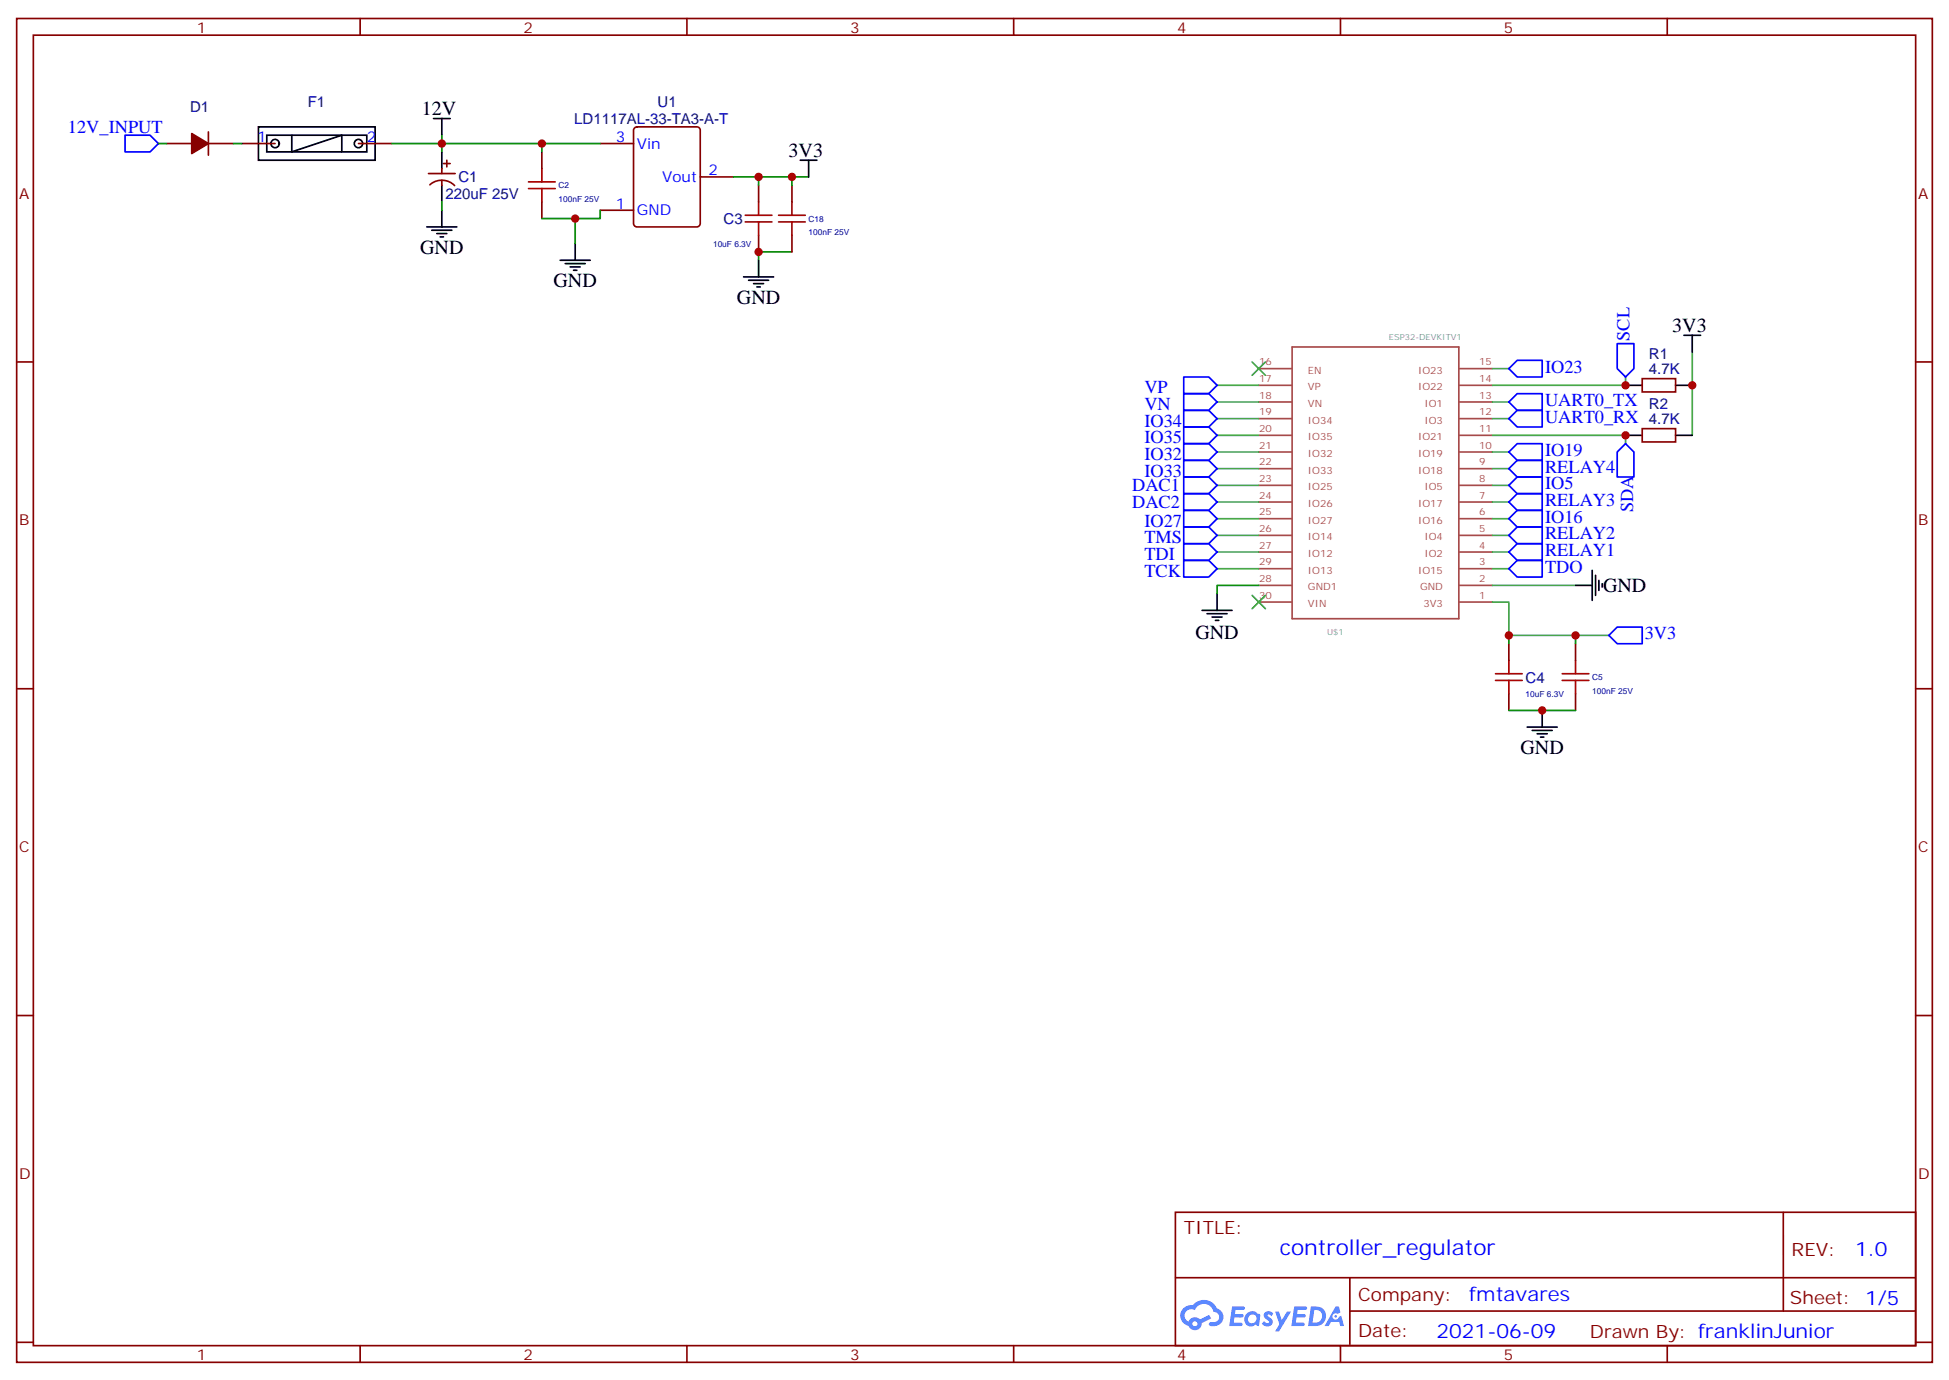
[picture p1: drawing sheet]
<svg xmlns="http://www.w3.org/2000/svg" width="412mm" height="292mm" viewBox="0 0 412 292" stroke-linecap="round" stroke-linejoin="round" font-family="sans-serif">
<g fill="none" stroke="#a64a4a" stroke-width=".35">
<path d="M266.3 78h7M273.4 73.4h35.3v57.5h-35.3zM308.8 78h6.9M266.3 99.2h7M266.3 95.6h7M266.3 92.1h7M266.3 88.6h7M266.3 85.1h7M266.3 81.5h7M308.8 99.2h6.9M308.8 95.6h6.9M308.8 92.1h6.9"/>
<path d="M308.8 88.6h6.9M308.8 85.1h6.9M308.8 81.5h6.9M266.3 116.8h7M266.3 113.3h7M266.3 109.7h7M266.3 106.2h7M266.3 102.7h7M308.8 116.8h6.9M308.8 113.3h6.9M308.8 109.7h6.9M308.8 106.2h6.9"/>
<path d="M308.8 102.7h6.9M266.3 127.4h7M266.3 123.9h7M266.3 120.3h7M308.8 127.4h6.9M308.8 123.9h6.9M308.8 120.3h6.9"/>
</g>
<g fill="none" stroke="#4aa64a" stroke-width=".35">
<path d="M315.7 78h3.6M344 79.8v1.7h-28.3M358.1 74.5v17.6M257.5 88.6h8.8M257.5 85.1h8.8M257.5 99.2h8.8M257.5 95.6h8.8M257.5 92.1h8.8M257.5 81.5h8.8M315.7 92.1h28.3v1.8M315.7 85.1h3.6M315.7 88.6h3.6"/>
<path d="M315.7 99.2h3.6M315.7 95.6h3.6M257.5 116.8h8.8M257.5 113.3h8.8M257.5 109.7h8.8M257.5 102.7h8.8M257.5 106.2h8.8M315.7 116.8h3.6M315.7 113.3h3.6M315.7 102.7h3.6M315.7 109.7h3.6M315.7 106.2h3.6"/>
<path d="M257.5 120.3h8.8M315.7 127.4h3.6v7h21.1M315.7 123.9h17.7M315.7 120.3h3.6"/>
</g>
<g fill="none" stroke="#000" stroke-width=".35">
<path d="M54.7 26.8h24.7v7.1h-24.7zM56.4 28.6h21.2v3.5h-21.2zM61.7 28.6v3.5l10.6-3.5v3.5M91.7 25.1h3.5M93.5 25.1v3.5M93.5 32.1v3.6M93.5 39.2v3.5M169.3 33.9h3.6M171.1 33.9v3.5M90.3 48h6.4M91.4 48.7h4.2M92.4 49.4h2.1"/>
<path d="M93.1 50.1h.7M93.5 44.5v3.5M118.5 55.1h6.4M119.6 55.8h4.2M120.6 56.5h2.2M121.4 57.2h.7M121.7 51.5v3.6M157.3 58.6h6.4M158.4 59.3h4.2M160.5 55.1v3.5M159.5 60h2.1M160.2 60.7h.7"/>
<path d="M356.3 70.9h3.5M358.1 70.9v3.6M344 81.5h3.5M344 92.1h3.5M354.5 81.5h3.6M354.5 92.1h3.6M254.4 129.2h6.3M255.4 129.9h4.2M256.5 130.6h2.1M257.2 131.3h.7M257.5 125.6v3.6M333.4 123.9h3.5"/>
<path d="M336.9 120.7v6.3M337.6 121.7v4.3M338.3 122.8v2.1M339 123.5v.7M323.1 153.8h6.4M324.2 154.6h4.2M325.3 155.3h2.1M326 156h.7M326.3 150.3v3.5"/>
<circle cx="58.2" cy="30.4" r=".88"/>
<circle cx="75.8" cy="30.4" r=".88"/>
</g>
<g fill="none" stroke="#870000" stroke-width=".35">
<path d="M3.5 3.9h405.4v284.4h-405.4zM7.1 7.4h398.2v277.3h-398.2zM76.2 3.9v3.5M145.3 3.9v3.5M214.5 3.9v3.5M283.6 3.9v3.5M352.8 3.9v3.5M35.3 30.4h5.3M44.1 30.4h5.3M44.1 27.9v4.9M51.2 30.4h7M75.8 30.4h7.1"/>
<path d="M90.7 36.7h5.6M90.9 39.1a3.8 3.8 0 0 1 5.3 .2M93.5 35.7v1M93.5 38.1v1.1M93.8 34.6h1.4M94.5 33.9v1.4M114.7 32.1v3.6M127 30.4h7.1M134.3 27.1l.5-.3h12.7a.71 .71 0 0 1 .7 .8v19.7a.76 .76 0 0 1-.7 .7h-12.7a.76 .76 0 0 1-.7-.7v-19.7zM148.2 37.4h7M160.5 39.2v3.5M167.6 39.2v3.5"/>
<path d="M114.7 42.7v3.5M127 44.5h7.1M160.5 49.8v3.5M167.6 49.8v3.5M3.5 76.6h3.6M405.3 76.6h3.6M347.5 80.1h7v2.8h-7zM347.5 90.7h7v2.8h-7zM319.3 136.2v3.5M333.4 136.2v3.5M3.5 145.7h3.6M319.3 146.8v3.5"/>
<path d="M333.4 146.8v3.5M405.3 145.7h3.6M3.5 214.9h3.6M405.3 214.9h3.6M248.7 256.5h156.6v28.2h-156.6zM377.3 256.5v20.9M248.7 270.4h156.5M285.6 277.4h119.6M285.6 270.4v14.1M3.5 284h3.6M76.2 284.7v3.6M145.3 284.7v3.6"/>
<path d="M214.5 284.7v3.6M283.6 284.7v3.6M352.8 284.7v3.6M405.3 284h3.6"/>
</g>
<path d="M40.6 28.3l3.5 2.1-3.5 2.1z" fill="#870000" stroke="#870000" stroke-width=".35"/>
<g fill="none" stroke="#00f" stroke-width=".35">
<path d="M26.5 28.6h5.2l1.8 1.8-1.8 1.7h-5.2zM250.5 79.8h5.3l1.7 1.7-1.7 1.8h-5.3zM319.3 78l1.7-1.8h5.3v3.6h-5.3zM342.2 72.7h3.5v5.3l-1.7 1.8-1.8-1.8zM250.5 83.3h5.3l1.7 1.8-1.7 1.7h-5.3zM250.5 86.8h5.3l1.7 1.8-1.7 1.7h-5.3zM250.5 90.3h5.3l1.7 1.8-1.7 1.8h-5.3zM250.5 93.9h5.3l1.7 1.7-1.7 1.8h-5.3zM250.5 97.4h5.3l1.7 1.8-1.7 1.7h-5.3zM319.3 85.1l1.7-1.8h5.3v3.5h-5.3zM319.3 88.6l1.7-1.8h5.3v3.5h-5.3zM319.3 95.6l1.7-1.7h5.3v3.5h-5.3z"/>
<path d="M319.3 99.2l1.7-1.8h5.3v3.5h-5.3zM344 93.9l1.7 1.7v5.3h-3.5v-5.3zM250.5 100.9h5.3l1.7 1.8-1.7 1.8h-5.3zM250.5 104.5h5.3l1.7 1.7-1.7 1.8h-5.3zM250.5 108h5.3l1.7 1.7-1.7 1.8h-5.3zM250.5 111.5h5.3l1.7 1.8-1.7 1.7h-5.3zM250.5 115h5.3l1.7 1.8-1.7 1.8h-5.3zM250.5 118.6h5.3l1.7 1.7-1.7 1.8h-5.3zM319.3 116.8l1.7-1.8h5.3v3.6h-5.3zM319.3 113.3l1.7-1.8h5.3v3.5h-5.3zM319.3 106.2l1.7-1.7h5.3v3.5h-5.3zM319.3 102.7l1.7-1.8h5.3v3.6h-5.3z"/>
<path d="M319.3 109.7l1.7-1.7h5.3v3.5h-5.3zM319.3 120.3l1.7-1.7h5.3v3.5h-5.3zM342.2 132.7h5.3v3.5h-5.3l-1.8-1.8z"/>
</g>
<g fill="none" stroke="#008700" stroke-width=".35">
<path d="M33.5 30.4h1.8M49.4 30.4h1.8M82.9 30.4h31.8v1.7M93.5 28.6v3.5M114.7 30.4h12.3M155.2 37.4h15.9M160.5 37.4v1.8M167.6 37.4v1.8M93.5 42.7v1.8M114.7 46.2h7v5.3M127 44.5v1.7h-5.3M167.6 53.3h-7.1v1.8"/>
<path d="M266.3 123.9h-8.8v1.7M319.3 134.4v1.8M333.4 134.4v1.8M319.3 150.3h14.1"/>
</g>
<g fill="none" stroke="#a10000" stroke-width=".35">
<path d="M111.8 39.9h5.7M111.8 38.5h5.7M114.7 35.7v2.8M114.7 39.9v2.8M157.7 47h5.6M157.7 45.5h5.6M160.5 42.7v2.8M160.5 47v2.8M164.7 47h5.7M164.7 45.5h5.7M167.6 42.7v2.8M167.6 47v2.8"/>
<path d="M319.3 139.7v2.9M333.4 139.7v2.9M316.4 144h5.7M316.4 142.6h5.7M319.3 144v2.8M330.6 144h5.6M330.6 142.6h5.6M333.4 144v2.8"/>
</g>
<path d="M264.9 76.6l2.9 2.8M267.8 76.6l-2.9 2.8M264.9 126l2.9 2.8M267.8 126l-2.9 2.8" fill="none" stroke="#3c3" stroke-width=".35"/>
<g fill="#5487ff">
<path d="M267.7 277.7a1.22 1.22 0 0 1 1.7 .2l-.4 .6a.47 .47 0 0 0-.3-.4 .47 .47 0 0 0-.5 .2v.1a1.55 1.55 0 0 1 1.1 1.5 1.34 1.34 0 0 1-2.3 .2l.5-.6 .7 .5a.29 .29 0 0 0 .3-.3 .29 .29 0 0 0-.2-.3 1.04 1.04 0 0 1-.6-1.7z"/>
<path d="M260.7 276.4h2.1a.43 .43 0 0 1 .5 .1 .43 .43 0 0 1 .1 .5l-.3 .2h-1.7l-.1 .8h1.5a.37 .37 0 0 1 .3 .4 .37 .37 0 0 1-.3 .4h-1.6l-.2 1.1h1.3a.43 .43 0 0 1 .5 0 .43 .43 0 0 1 .1 .5l-.3 .2h-2.5z"/>
<path d="M273.8 276.4h2.2a.43 .43 0 0 1 .4 .1 .43 .43 0 0 1 .1 .5l-.3 .2h-1.6l-.2 .8h1.6a.37 .37 0 0 1 .3 .4 .37 .37 0 0 1-.4 .4h-1.6l-.1 1.1h1.3a.43 .43 0 0 1 .4 0 .43 .43 0 0 1 .1 .5l-.3 .2h-2.4z"/>
<path d="M282.6 276.4h.7l.3 1.3-.6 .3a.69 .69 0 0 0-1 .3 .69 .69 0 0 0 .4 .9 .69 .69 0 0 0 .9-.6l.5-.2 .6 2.2h-.8l-.2-.9h-1.8l-.5 .9h-.8z"/>
<path d="M269.8 277.5h.8l.6 1.8 1.1-1.8h.9l-2.6 4.2h-.8l.9-1.5z"/>
<path d="M277.4 276.4l-.6 4.2h1.3a2.11 2.11 0 0 0 2.5-2.1 2.11 2.11 0 0 0-2.5-2.1zM278.1 277.2a1.39 1.39 0 0 1 1.7 1.4 1.39 1.39 0 0 1-1.8 1.3h-.3z"/>
<path d="M263.7 278.1a1.47 1.47 0 0 0-.1 2.1 1.47 1.47 0 0 0 2.1 .1l.7 .3 .3-2.3-.2-.3h-.4a1.49 1.49 0 0 0-2.4 .1zM264.4 278.4a.92 .92 0 0 1 1.5 .5 .92 .92 0 0 1-1.3 1.1 .9 .9 0 0 1-.2-1.6z"/>
<path d="M250.4 276.8a2.18 2.18 0 0 0 1.1 3.7 1.44 1.44 0 0 0 1.6 .9 1.44 1.44 0 0 0 1.2-1.4l2-1-.5-.8-1.9 1a1.47 1.47 0 0 0-2.4 .4 1.39 1.39 0 0 1-.7-1.9 1.39 1.39 0 0 1 2-.5 2.08 2.08 0 0 1 2.2-1.3 2.08 2.08 0 0 1 1.8 1.7 1.07 1.07 0 0 1 1.2 1 1.07 1.07 0 0 1-1 1.1h-.7a.43 .43 0 0 0-.5 .4 .43 .43 0 0 0 .4 .5 2 2 0 0 0 2.4-1 2 2 0 0 0-.7-2.6l-.4-.2a2.98 2.98 0 0 0-5.1-.6l-1.1 .1zM252.3 280.1a.55 .55 0 0 1 1.1 0 .55 .55 0 0 1-1.1 0z"/>
<circle cx="282.6" cy="278.5" r=".26"/>
</g>
<g fill="#c00">
<circle cx="114.7" cy="30.4" r=".88"/>
<circle cx="121.7" cy="46.2" r=".88"/>
<circle cx="160.5" cy="37.4" r=".88"/>
<circle cx="319.3" cy="134.4" r=".88"/>
<circle cx="333.4" cy="134.4" r=".88"/>
<circle cx="326.3" cy="150.3" r=".88"/>
<circle cx="93.5" cy="30.4" r=".88"/>
<circle cx="358.1" cy="81.5" r=".88"/>
<circle cx="344" cy="81.5" r=".88"/>
<circle cx="344" cy="92.1" r=".88"/>
<circle cx="167.6" cy="37.4" r=".88"/>
<circle cx="160.5" cy="53.3" r=".88"/>
</g>
<text font-size="4.6" fill="#00f" x="270.8" y="265.5">controller_regulator</text>
<g font-size="4.2">
<text x="89.3" y="24.4">12V</text>
<text x="166.9" y="33.2">3V3</text>
<text x="88.9" y="53.7">GND</text>
<text x="117.1" y="60.7">GND</text>
<text x="155.9" y="64.2">GND</text>
<text x="353.8" y="70.2">3V3</text>
<text x="339.2" y="125.3">GND</text>
<text x="252.9" y="135.2">GND</text>
<text x="321.7" y="159.5">GND</text>
</g>
<g font-size="4.2" fill="#00f">
<text x="392.5" y="265.8">1.0</text>
<text x="310.9" y="275.3">fmtavares</text>
<text x="304" y="283.1">2021-06-09</text>
</g>
<g font-size="3.9" fill="#00f">
<text x="14.4" y="28.1">12V_INPUT</text>
<text x="344.8" y="72.1" transform="rotate(-90 344.8 72.1)">SCL</text>
<text x="242.1" y="83.2">VP</text>
<text x="326.9" y="78.9">IO23</text>
<text x="242.1" y="86.7">VN</text>
<text x="326.9" y="85.9">UART0_TX</text>
<text x="326.9" y="89.4">UART0_RX</text>
<text x="242.1" y="90.3">IO34</text>
<text x="242.1" y="93.8">IO35</text>
<text x="242.1" y="97.3">IO32</text>
<text x="242.1" y="100.8">IO33</text>
<text x="326.9" y="96.5">IO19</text>
<text x="326.9" y="100">RELAY4</text>
<text x="239.6" y="104">DAC1</text>
<text x="239.6" y="107.5">DAC2</text>
<text x="326.9" y="107.1">RELAY3</text>
<text x="326.9" y="103.6">IO5</text>
<text x="242.1" y="111.4">IO27</text>
<text x="326.9" y="110.6">IO16</text>
<text x="345.6" y="108.4" transform="rotate(-90 345.6 108.4)">SDA</text>
<text x="242.1" y="115">TMS</text>
<text x="242.1" y="118.5">TDI</text>
<text x="326.9" y="117.7">RELAY1</text>
<text x="326.9" y="114.1">RELAY2</text>
<text x="242.1" y="122">TCK</text>
<text x="326.9" y="121.2">TDO</text>
<text x="348" y="135.2">3V3</text>
</g>
<g font-size="3.9" fill="#800">
<text x="250.5" y="261.1">TITLE:</text>
<text x="379.1" y="265.8">REV:</text>
<text x="287.4" y="275.3">Company:</text>
<text x="378.7" y="275.9">Sheet: 1/5</text>
<text x="287.4" y="283">Date:</text>
<text x="336.4" y="283.1">Drawn By: franklinJunior</text>
</g>
<g font-size="3.2" fill="#800">
<text x="41.6" y="6.9">1</text>
<text x="110.8" y="6.9">2</text>
<text x="179.9" y="6.9">3</text>
<text x="249.1" y="6.9">4</text>
<text x="318.2" y="6.9">5</text>
<text x="4.1" y="42">A</text>
<text x="405.9" y="42">A</text>
<text x="4.1" y="111.2">B</text>
<text x="405.9" y="111.2">B</text>
<text x="4.1" y="180.3">C</text>
<text x="405.9" y="180.3">C</text>
<text x="4.1" y="249.4">D</text>
<text x="405.9" y="249.4">D</text>
<text x="41.6" y="287.7">1</text>
<text x="110.8" y="287.7">2</text>
<text x="179.9" y="287.7">3</text>
<text x="249.1" y="287.7">4</text>
<text x="318.2" y="287.7">5</text>
</g>
<g font-size="3.2" fill="#000080">
<text x="40.2" y="23.7">D1</text>
<text x="65.1" y="22.5">F1</text>
<text x="139.2" y="22.5">U1</text>
<text x="121.5" y="26.2">LD1117AL-33-TA3-A-T</text>
<text x="97" y="38.6">C1</text>
<text x="94.2" y="42.1">220uF 25V</text>
<text x="153.1" y="47.4">C3</text>
<text x="348.9" y="75.9">R1</text>
<text x="348.9" y="79.1">4.7K</text>
<text x="348.9" y="89.6">4.7K</text>
<text x="348.9" y="86.5">R2</text>
<text x="322.8" y="144.5">C4</text>
</g>
<g font-size="3.2" fill="#00f">
<text x="54.4" y="30">1</text>
<text x="77.6" y="30">2</text>
<text x="130.3" y="30">3</text>
<text x="134.8" y="31.4">Vin</text>
<text x="140.1" y="38.5">Vout</text>
<text x="149.9" y="37.1">2</text>
<text x="130.3" y="44.1">1</text>
<text x="134.8" y="45.5">GND</text>
</g>
<g font-size="2.1" fill="#a54b4b">
<text x="266.4" y="77.3">16</text>
<text x="313" y="77.3">15</text>
<text x="266.4" y="80.8">17</text>
<text x="276.8" y="79">EN</text>
<text x="276.8" y="82.6">VP</text>
<text x="300.1" y="82.6">IO22</text>
<text x="300.1" y="79">IO23</text>
<text x="313" y="80.8">14</text>
<text x="266.4" y="84.4">18</text>
<text x="266.4" y="87.9">19</text>
<text x="276.8" y="86.1">VN</text>
<text x="276.8" y="89.6">IO34</text>
<text x="301.4" y="89.6">IO3</text>
<text x="301.4" y="86.1">IO1</text>
<text x="313" y="87.9">12</text>
<text x="313" y="84.4">13</text>
<text x="266.4" y="91.4">20</text>
<text x="266.4" y="94.9">21</text>
<text x="276.8" y="93.2">IO35</text>
<text x="300.1" y="93.2">IO21</text>
<text x="313" y="94.9">10</text>
<text x="313" y="91.4">11</text>
<text x="266.4" y="98.5">22</text>
<text x="266.4" y="102">23</text>
<text x="276.8" y="96.7">IO32</text>
<text x="276.8" y="100.2">IO33</text>
<text x="300.1" y="100.2">IO18</text>
<text x="300.1" y="96.7">IO19</text>
<text x="313" y="102">8</text>
<text x="313" y="98.5">9</text>
<text x="266.4" y="105.5">24</text>
<text x="276.8" y="103.7">IO25</text>
<text x="276.8" y="107.3">IO26</text>
<text x="300.1" y="107.3">IO17</text>
<text x="301.4" y="103.7">IO5</text>
<text x="313" y="105.5">7</text>
<text x="266.4" y="109.1">25</text>
<text x="266.4" y="112.6">26</text>
<text x="276.8" y="110.8">IO27</text>
<text x="300.1" y="110.8">IO16</text>
<text x="313" y="112.6">5</text>
<text x="313" y="109.1">6</text>
<text x="266.4" y="116.1">27</text>
<text x="266.4" y="119.6">29</text>
<text x="276.8" y="114.3">IO14</text>
<text x="276.8" y="117.8">IO12</text>
<text x="301.4" y="117.8">IO2</text>
<text x="301.4" y="114.3">IO4</text>
<text x="313" y="119.6">3</text>
<text x="313" y="116.1">4</text>
<text x="266.4" y="123.2">28</text>
<text x="276.8" y="121.4">IO13</text>
<text x="276.8" y="124.9">GND1</text>
<text x="300.1" y="121.4">IO15</text>
<text x="300.5" y="124.9">GND</text>
<text x="313" y="123.2">2</text>
<text x="266.4" y="126.7">30</text>
<text x="276.8" y="128.4">VIN</text>
<text x="301.2" y="128.4">3V3</text>
<text x="313" y="126.7">1</text>
</g>
<g font-size="1.8" fill="#000080">
<text x="118.2" y="39.8">C2</text>
<text x="118.2" y="42.7">100nF 25V</text>
<text x="171.1" y="46.9">C18</text>
<text x="150.9" y="52.2">10uF 6.3V</text>
<text x="171.1" y="49.8">100nF 25V</text>
<text x="336.9" y="143.9">C5</text>
<text x="322.8" y="147.5">10uF 6.3V</text>
<text x="336.9" y="146.8">100nF 25V</text>
</g>
<g font-size="1.8" fill="#838383">
<text x="293.9" y="71.8">ESP32-DEVKITV1</text>
<text x="280.8" y="134.4">U$1</text>
</g>
</svg>
